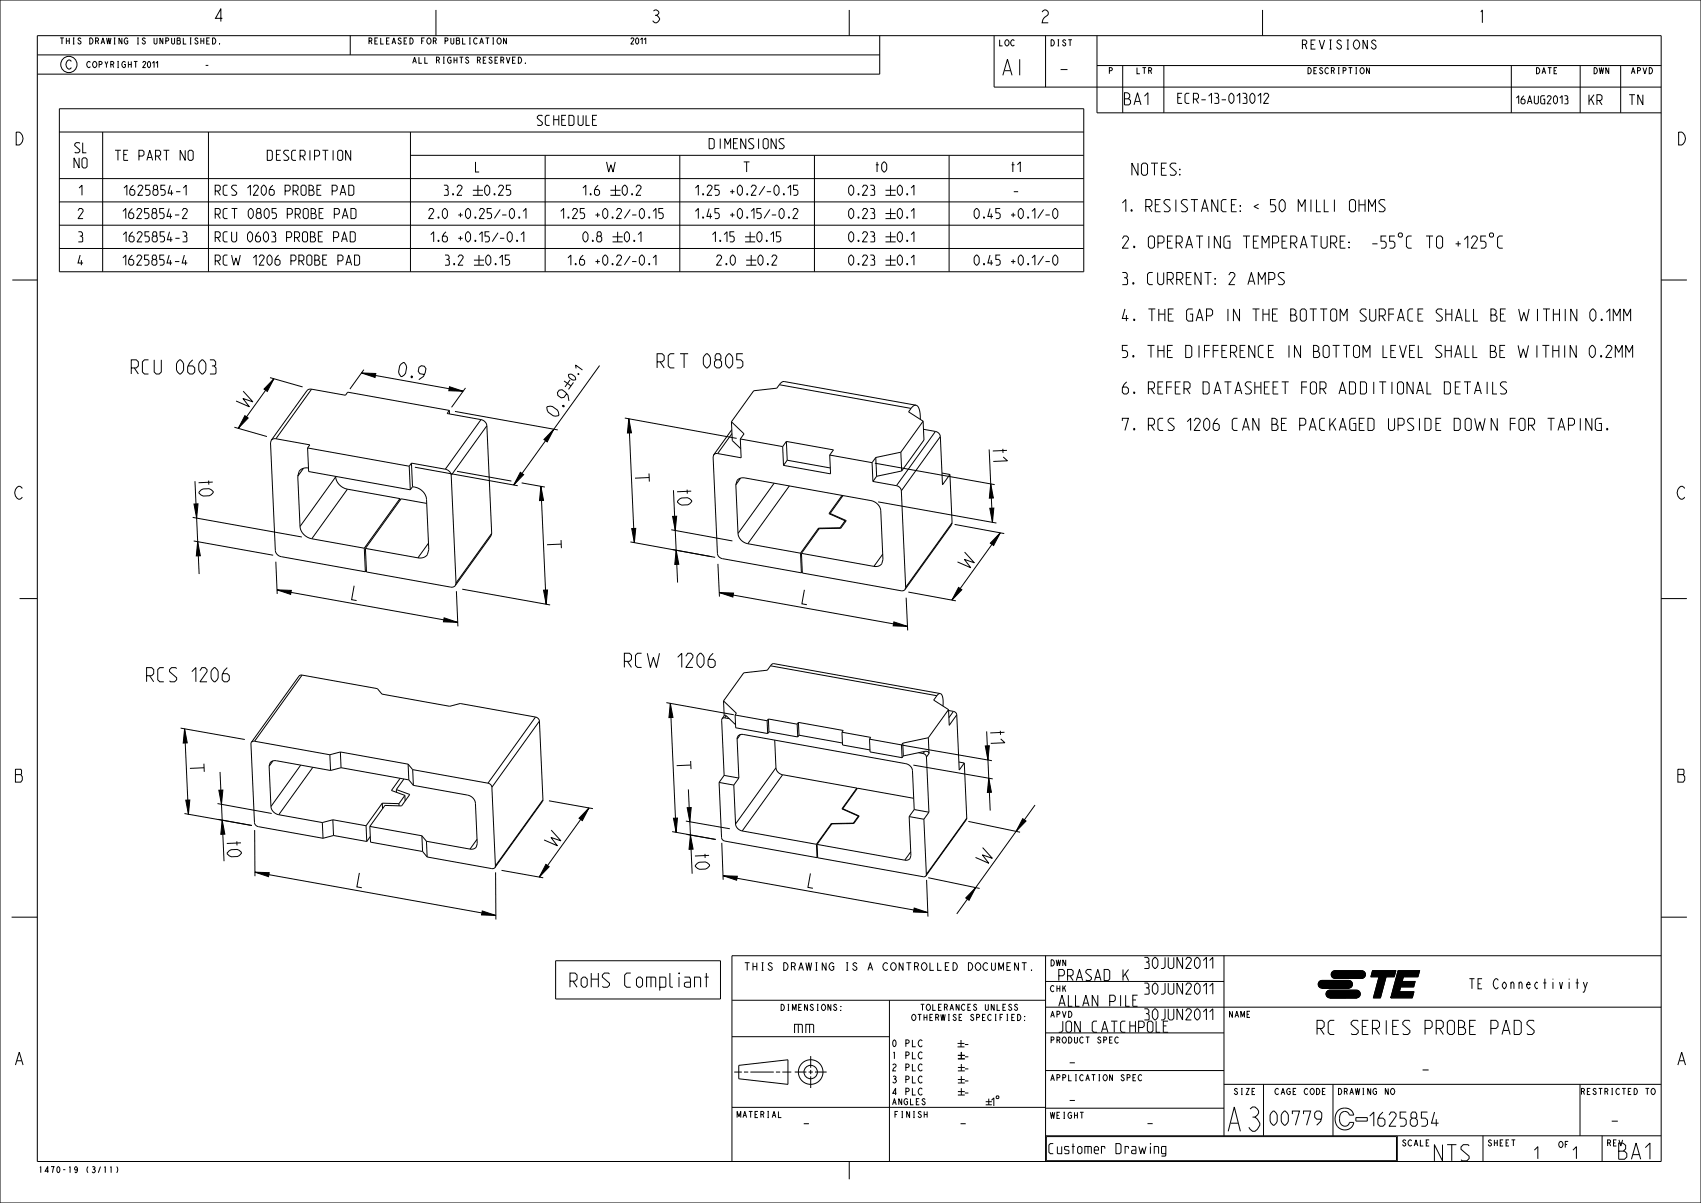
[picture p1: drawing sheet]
<svg xmlns="http://www.w3.org/2000/svg" width="420mm" height="297mm" viewBox="0 0 420 297" stroke-linecap="round" stroke-linejoin="round" font-family="sans-serif">
<g fill="none" stroke="#000" stroke-width=".25">
<path d="M0 0h420v297h-420zM9.2 8.8h401v278h-401zM9.2 13.6h208M35.9 9.6l-.3-.2-.4 .2 .7 .8-.1 .4-.4 .1-.3-.4M38 9.4v1.2l.3 .3 .5-.3v-1.2M40.2 9.4v1.5l-.7-1.5v1.5M86.5 8.8v4.8M104.1 10.1h.5M104.8 9.4h-.7v1.5M107.6 2.5v6.3M117.9 14.9l.6-.2v-.5l-.6-.1v1.5M118.3 14.9l.3 .7"/>
<path d="M209.7 2.5v6.3M217.2 8.8v9.5h-208M245.5 8.8v12.7h164.7M258.2 8.8v12.7M270.9 8.8v19.1h139.3M270.9 16.2h139.3M277.2 16.2v11.7M287.4 16.2v11.7M311.7 2.5v6.3M373.2 16.2v11.7M390.2 16.2v11.7M400.2 16.2v11.7"/>
<path d="M3 69.1h6.2M410.2 69.1h6.3M76.9 96.1h-.6l-.5 .4-8.8 12.2M76.9 96.1l-8.8 12.2M76.9 96.1l8.4 1.5 .5-.8 25.1 4.5M89.3 92.1l3.5 .1-.2 1zM89.3 92.1l25.1 4.5M89.8 91.3l-3.4 4.8M111 95.5l3.4 1.1-3.6-.1zM114.9 95.8l-3.4 4.8M148 90.3l-21.2 29.4M192.4 95l.6-.7 .6-.1 32.6 5.8"/>
<path d="M192.4 95l-.6 .8-5.7 .7-5.5 7.6M192.4 95l32.6 5.8M67 108.7l-.2 .6 1.2 26.6a1.76 1.76 0 0 0 1.4 1.5l20.8 3.8M68.1 108.3l-.6 .1-.5 .3M68.1 108.3l8.4 1.5-.6 .8M73.5 117.6l.6 12.4M74.9 115.6l-1.4 2M75.9 110.6l.3 5.8 25.1 4.5M75.9 110.6l25.1 4.5M76.2 115.5h-1.1l-.8 .4-.4 .4-.4 1.3M82.9 117.6v.1M82.9 117.7a3.5 3.5 0 0 0 2.9 3.1"/>
<path d="M82.9 117.7l-8.8 12.3M101 115.1l.3 5.8M101.6 114.3l-.6 .8M101.6 114.3l8.4 1.5M101.6 114.3l.3 5.9M102.4 115.4l25.4 4.5M110 115.8a1.76 1.76 0 0 1 1.4 1.6M110.9 101.3l-.5 .8 8.4 1.5M110.9 101.3l.1 .9M111.4 117.4l1.2 26.5M112.3 101.6l25.4 4.5M118.8 103.6a1.76 1.76 0 0 1 1.4 1.5"/>
<path d="M118.8 103.6l-8.8 12.2M120.2 105.1l-8.8 12.3M120.2 105.1l1.2 26.6M128.5 116.6l.8 .6-2.5 2.5zM136.7 106l-1.6 3.1-.8-.6zM176.2 112.3l-.1 .5 1 23.9a1.47 1.47 0 0 0 1.3 1.2l19.5 3.5M177.2 112h-.6l-.4 .3M180.6 104.1l.2 4.7 2.1 2M180.6 104.1l3.1 3-.9 1.3M180.7 106.1l-4.5 6.2M180.7 107l-3.5 5M181.7 119.7l.5-1.3 .6-.4h.9l31.4 5.6a2.94 2.94 0 0 1 2.4 2.5l.5 12-.3 1.1-.3 .3-.8 .3h-.8"/>
<path d="M181.7 119.7l.5 12M182.8 108.4l.2 4.6-5.8-1M182.8 108.4l10.4 1.9M182.9 118.1l-1.2 1.6M191.1 119.3l-8.9 12.4M193.2 110.3l.3 4.6M194.2 109l-1 1.3M194.2 109l.2 4.6M194.2 109l11.6 2.1-.9 1.2M194.4 113.6l-.9 1.3M194.4 113.6l10.6 1.9M194.9 120l-10.3 14.2"/>
<path d="M204.9 112.3l.2 4.7-11.6-2.1M204.9 112.3l10.4 1.9M215.3 114.2l.2 4.7M215.5 118.9l5.8 1M216.2 112.9l-.9 1.3M216.2 112.9l.3 4.7M216.5 117.6l-1 1.3M221.3 119.9a1.47 1.47 0 0 1 1.3 1.3M222.4 111.6l-6.2 1.3M222.4 111.6l.2 4.7M222.6 116.3l-6.1 1.3M225 100.8l-.7 .9 3.6 2.3"/>
<path d="M226.2 100l.4 .4 .4 .7 .2 2.4M226.2 100l-.6 .2-.6 .6M227.9 104l-5.5 7.6M227.9 104l.2 4.6-5.5 7.7M228 106l3 .5M231 106.5a1.47 1.47 0 0 1 1.2 1.3M231 106.5l-9.7 13.4M232.2 107.8l-9.6 13.4M232.2 107.8l.5 11.9 1.8-2.6M232.6 116.8l1.9 .3M234.5 117.1l.6 12M74.1 130a3.5 3.5 0 0 0 2.9 3"/>
<path d="M77 133l12.9 2.3M85.8 120.8l-8.8 12.2M85.8 120.8l13 2.3M89.9 135.3l.3 5.9M90.2 135.4l.3 5.8 20.8 3.7h.6l.5-.3M90.2 135.4l13 2.3M98.8 123.1v.4M98.8 123.1l-8.9 12.2M101.9 120.2a3.7 3.7 0 0 1 3.4 3.1l.6 12.4-.4 1.2-.4 .5-.9 .3h-1M101.9 120.2l-.6 .7M105.4 124.3l-6.4-1.2-8.8 12.3M105.8 134.1l-2.6 3.6"/>
<path d="M121.4 131.7l-.2 .6-8.8 12.3M121.4 131.7l-8.8 12.2M182.2 131.7a2.94 2.94 0 0 0 2.4 2.5M184.6 134.2l13.1 2.4M197.7 136.6l.2 4.8M197.9 136.6l.2 4.9 24.5 4.4 .7-.2 .3-.7M197.9 136.6l17.9 3.2M202.1 130.4v.3M202.1 130.4l-4.4 6.2M205 126.8l4 1.7-1.4 1.9-5.3 .1-4.4 6.1M205 126.8v.1M207.4 130.3l-5.3 .1"/>
<path d="M207.4 130.3v.1M207.9 122.3l-3.2 4.5 4 1.8M208.1 122.3l-3.1 4.5M208.7 128.6v.3M208.7 128.6l-1.3 1.7M218 136.8l-2.2 3M222.6 121.2l1 23.8M235.1 129.1l-.2 .5-11.4 15.9M235.1 129.1l-11.5 15.9M4.8 147.8h4.4M90.5 140.8l-.3 .4M112.6 143.9l-.2 .7"/>
<path d="M198.1 141.1l-.2 .3M410.2 147.8h6.3M74.6 166.7l-.8 .2-11.7 16.4M74.6 166.7l-11.7 16.3M74.6 166.7l18.6 3.3M113.6 173.7l18.6 3.3M132.2 177l.7 .4 .3 .6M132.2 177l-11.7 16.4M133.2 178l-11.7 16.4M133.2 178l.9 19.4M178.3 177.5l.5 13.9M178.6 173.1l.2 3.6"/>
<path d="M178.6 173.1l3.2 3-.3 .4M178.9 177.2l-.6 .3M178.9 177.2l1.2 .2M179.3 176.7l-.4-.1-.6 .9M179.3 176.7l-.4 .5M179.3 176.7l2.3 2.2M181.5 176.5l.1 3.2 8 1.4M181.5 176.5l7.9 1.4M189.4 177.9l.2 3.2M189.7 177.5l-.3 .4M189.7 177.5l.2 3.2M189.7 177.5l7.1 1.3"/>
<path d="M190.2 164.4l.5-.5 .4-.1 41 7.4M190.2 164.4l-.7 1.1-5.9 .6-5 7M190.2 164.4l41.1 7.4M196.8 178.8l.2 3.1M197.1 178.4l-.3 .4M197.1 178.4l.2 3.1M197.1 178.4l11.1 1.9-.3 .5M231.3 171.8l-.8 1 3.7 2.4M232.1 171.2a3 3 0 0 1 .7 3.1M232.1 171.2l-.4 .1-.4 .5M234.2 175.2l-5 6.9M234.2 175.2l.2 3.9 1.8-2.6"/>
<path d="M234.2 175.4l1.2 .2M235.4 175.6l.6 .3 .2 .6M235.4 175.6l-1.1 1.6M236.2 176.5l.6 13.6 1.3-1.7M62.1 183.3l-.1 .4 .8 19.4 .2 .5 .8 .5 16 2.9M62.9 183l-.8 .3M62.9 183l18.5 3.3M66.5 189.2l.4 9.9M66.9 199.1a2.35 2.35 0 0 0 1.9 2M67.4 187.9l-.9 1.3M68.2 187.8h-.7l-.5 .3-.3 .2-.2 .9M74.2 188.9l-7.3 10.2"/>
<path d="M77.3 189.4l-8.5 11.7M94.4 198.3l4.1 .1M94.4 198.3l.1 1.4M94.4 198.3l-4 5.6M97.9 194.9l3.3 1.2-2 2.9-4.2-.2-3.7 5.2M97.9 194.9v.7M98.5 198.4v.5M98.8 192.2l-2.2 3 3.4 1.2M99.7 192.3l-1.8 2.6M100 196.4v1.3M100 196.4l-1.5 2M101.9 190l18.6 3.4"/>
<path d="M115.5 196.3a2.35 2.35 0 0 1 1.9 2l.4 10-.2 .8-.3 .3-.6 .2h-.6M120.5 193.4l.7 .3 .3 .7M121.5 194.4l.8 19.4M134.1 197.4l-.2 .5-11.7 16.3M134.1 197.4l-11.8 16.4M177.6 193.2l.6 13.6 .3 .7 23.2 4.2M177.6 193.2l3.6 .6M178.8 191.4l-1.2 1.8M178.8 191.4l3.6 .7M181.2 193.8l.4 9.6M182 182.5l.1-.5a1.21 1.21 0 0 1 1.4-.7l40.7 7.4 .8 .7 .3 .6 .4 9.9M182 182.5l.4 9.6"/>
<path d="M182.4 192.1l-1.2 1.7M182.8 181.4l-.8 1.1M189.9 180.7l-.3 .4M189.9 180.7l7.1 1.2M191.3 182.7l.3 6.9M191.6 189.6a2 2 0 0 0 1.6 1.7M191.6 189.6l-10 13.8M193.2 191.3l-9.9 13.8M193.2 191.3l18.4 3.3M197.3 181.5l-.3 .4M197.3 181.5l10.7 1.9M207.9 180.8l.1 3.1 6.8 1.2"/>
<path d="M207.9 180.8l7.1 1.3-.3 .4M208.1 199.7l4 1.8-1.3 1.8-5.4 .1-3.7 5.1M208.1 199.7v.1M211.6 194.6l-3.7 5.1 4 1.8M211.6 194.6v.2M214.7 182.5l.1 3.1 7.9 1.5M214.7 182.5l7.9 1.4M222.6 183.9l.1 3.2M222.9 183.5l-.3 .4M222.9 183.5l.1 3.1M223 186.6l-.3 .5M225.6 197.1l-13.9-2.5-3.6 5.1"/>
<path d="M225.7 199.9l3.7 .6M225.7 199.9l-1.2 1.7M226.8 185.8l1.1 .2M227.9 186l.6 .3 .3 .6M228.3 185.5l.7 .1 .4 .4M228.3 185.5l-5.3 1.1M228.3 185.5l-.4 .5M228.8 186.9l.6 13.6M229.2 182.1l-6.3 1.4M229.2 182.1l.2 3.9M229.4 186l-.6 .9M236.8 188.1l1.3 .3"/>
<path d="M238.1 188.4l.6 13.6M68.8 201.1l10.8 2M79.6 203.1l.2 3.9M82.2 202.4l.2 3.9M82.2 202.4l8.2 1.5M82.2 202.4l-2.6 .7M82.4 206.3l8.2 1.4M82.4 206.3l-2.6 .7M90.4 203.9l.2 3.8M91.3 204l.2 3.9 12.8 2.3M91.3 204l12.9 2.3M91.4 206.5l-.8 1.2"/>
<path d="M104.2 206.3l1.1 1.4M104.2 206.3l.1 3.9M104.3 210.2l1.2 1.4M105.3 207.7l10.8 1.9M105.3 207.7l.2 3.9M105.5 211.6l15.9 2.8 .8-.2M117.8 207.2l-1.7 2.4M122.3 213.8l-.1 .4M181.6 203.4a2 2 0 0 0 1.7 1.7M183.3 205.1l18.3 3.3M201.6 208.4l.1 3.3M201.7 208.5l.2 3.3 26.1 4.7 .6-.3"/>
<path d="M201.7 208.5l21.7 3.9M201.9 211.5l-.2 .2M205.3 203.3v.3M205.3 203.3l-3.7 5.1M210.7 203.2l-5.4 .1M210.7 203.2v.1M211.9 201.5l.1 .2M211.9 201.5l-1.2 1.7M224.5 201.6l.4 9.6-.4 1-1.1 .2M224.5 201.6l3.6 .7M224.9 210.3l-1.5 2.1M228.1 202.3l.6 13.6"/>
<path d="M228.7 215.9l-.1 .3M229.4 200.5l-1.3 1.8M238.7 202l-10.1 14.2M238.7 202l-10 13.9M2.9 226.4h6.3M188.1 239.6h.4M188.1 237.7h.4M205.9 238l-.4-.3a.96 .96 0 0 0-.8 .9 .96 .96 0 0 0 .8 1l.4-.3v-.7h-.5M239.1 237.7a.96 .96 0 0 1 1.1 .9 .96 .96 0 0 1-1.1 1zM258.2 236v50.8M302.2 236v44.4M329 239.9l.6-.3h6.6a.95 .95 0 0 1 .9 .9 .95 .95 0 0 1-.8 1h-6.7a.95 .95 0 0 1-.8-.5 .95 .95 0 0 1 .2-1.1z"/>
<path d="M338.9 239.6h5.8l-.4 1.5h-2.1l-1.4 5.3h-1.7l1.4-5.3h-2zM345.2 239.6h5.3l-.4 1.5h-3.6l-3.1 5.3zM345.2 239.6h5.3l-.4 1.5h-3.6l-.3 1.2h3.2l-.3 1.3h-3.3l-.3 1.3h3.6l-.4 1.5h-5.3zM410.2 236h-229.5v50.8M410.2 226.4h6.3M180.7 255.9h38.9M180.8 246.9h77.4M219.6 246.9v39.9M236.4 257.6h1.7M236.4 258.5h1.7M237.3 256.8v1.7M237.4 259.7v1.7"/>
<path d="M240.4 250.7l-.2-.3-.5 .3 .7 .7-.1 .4-.3 .2-.4-.4M243.3 247.9v1.3l.3 .3 .4-.3v-1.3M258.2 242.3h44M258.2 255h44M258.2 248.7h152M271.8 256.3l-.3-.3-.4 .3 .7 .7-.1 .4-.3 .1-.4-.3M325.8 242.3l.6-.3h6.6a.95 .95 0 0 1 .9 .9 .95 .95 0 0 1-.8 1l-6.7 .1a.95 .95 0 0 1-.8-.6 .95 .95 0 0 1 .2-1.1zM326.4 244l6.7-.1zM327.7 244.7l.7-.2h6.5a.95 .95 0 0 1 1 .8 .95 .95 0 0 1-.9 1l-6.6 .1a.95 .95 0 0 1-.9-.6 .95 .95 0 0 1 .2-1.1zM328.4 246.4l6.6-.1zM329.6 241.5h6.7zM333.1 243.9l-6.7 .1a.95 .95 0 0 1-.9-1 .95 .95 0 0 1 .9-1h6.6a.95 .95 0 0 1 .9 1 .95 .95 0 0 1-.9 1"/>
<path d="M335 246.4h-6.6a.95 .95 0 0 1-1-1 .95 .95 0 0 1 1-.9h6.5a.95 .95 0 0 1 1 .9 .95 .95 0 0 1-1 1M336.3 241.5h-6.7a.95 .95 0 0 1-.9-.9 .95 .95 0 0 1 .9-1h6.6a.95 .95 0 0 1 .9 1 .95 .95 0 0 1-.9 .9M345.8 243.6l-.3 1.3h3.6l-.4 1.5h-5.3zM346.5 241.1l-.3 1.2h3.2l-.3 1.3h-3.3l-2.4 2.8zM180.7 273.4h77.5M181.3 264.7h1.9M182.4 263l12.2-1.4v6.1l-12.2-1.4zM183.7 264.7h1.1M185.3 264.7h5.8M191.6 264.7h1M193.2 264.7h2.2M196.2 264.7h2.9"/>
<path d="M199.6 264.7h1.1M200.2 260.7v2.9M200.2 264.1v1.1M200.2 265.7v2.9M201.2 264.7h2.9M236.5 260.6h1.7M236.5 269.5h1.7M236.5 266.5h1.7M236.5 263.5h1.7M236.5 261.4h1.7M236.5 270.3h1.7M236.5 267.4h1.7"/>
<path d="M236.5 264.4h1.7M237.4 262.7v1.7M237.4 265.7v1.7M237.4 268.6v1.7M243.4 272h1.5M243.4 272.8h1.5M244.1 271.2v1.6M244.8 271.6l.6-.5v2M246 270.7l.5-.1 .1 .5-.5 .1zM258.2 273.6h44M258.2 264.3h44M277.6 265.6l-.3-.3-.4 .3 .7 .7-.1 .4-.4 .1-.3-.4"/>
<path d="M302.2 267.7h108M312 267.7v12.7M322.9 269l-.3-.3a.77 .77 0 0 0-.6 .8 .77 .77 0 0 0 .6 .7l.3-.2M329.1 267.7v12.7M330.4 274.2l.9-.5 1.1-.1 .8 .2 .7 .7 .4 .8h-1.1l-.5-.7-.7-.2-.9 .4-.3 .9 .1 1.4 .7 .8h1l.6-.8h1.1l-.3 .9-.7 .6-.8 .3h-.9l-.8-.3-.7-.6-.4-1v-1l.2-1.1zM337.6 275.9h-2.8v.9h2.8M342.8 268.7v1.5l-.8-1.5v1.5M343.6 268.8l.2-.1a.77 .77 0 0 1 .6 .8 .77 .77 0 0 1-.6 .7l-.5-.7zM390.1 267.7v12.7M406.3 268.7h.9M407.9 268.8l.2-.1a.77 .77 0 0 1 .6 .8 .77 .77 0 0 1-.6 .7l-.5-.7zM21.7 288l-.2 .6 .2 .9"/>
<path d="M209.7 286.8v4.3M258.2 280.4h152M258.4 280.6h86.4v6h-86.4zM345 280.4v6.4M366.2 280.4v6.4M395.6 280.4v6.4"/>
<circle cx="17" cy="15.9" r="2.01"/>
<circle cx="200.2" cy="264.7" r="3"/>
<circle cx="200.2" cy="264.7" r="1.66"/>
</g>
<path d="M89.3 92.1l3.5 .1-.2 1zM111 95.5l3.4 1.1-3.6-.1zM128.5 116.6l.8 .6-2.5 2.5zM136.7 106l-1.6 3.1-.8-.6zM329 239.9l.6-.3h6.6a.95 .95 0 0 1 .9 .9 .95 .95 0 0 1-.8 1h-6.7a.95 .95 0 0 1-.8-.5 .95 .95 0 0 1 .2-1.1zM345.2 239.6h5.3l-.4 1.5h-3.6l-3.1 5.3zM325.8 242.3l.6-.3h6.6a.95 .95 0 0 1 .9 .9 .95 .95 0 0 1-.8 1l-6.7 .1a.95 .95 0 0 1-.8-.6 .95 .95 0 0 1 .2-1.1zM327.7 244.7l.7-.2h6.5a.95 .95 0 0 1 1 .8 .95 .95 0 0 1-.9 1l-6.6 .1a.95 .95 0 0 1-.9-.6 .95 .95 0 0 1 .2-1.1zM338.9 239.6h5.8l-.4 1.5h-2.1l-1.4 5.3h-1.7l1.4-5.3h-2zM345.8 243.6l-.3 1.3h3.6l-.4 1.5h-5.3zM346.5 241.1l-.3 1.2h3.2l-.3 1.3h-3.3l-2.4 2.8z" fill="#000"/>
<!-- layer: DIM_DRIVEN -->
<g fill="#000">
<path d="M67.6 93.5l-1.6 3.1-.8-.5zM60.5 102.6l.8 .6-2.5 2.6zM155.3 103.4l.6 3.5h-1zM244.6 119.5l.7 3.4-1 .1zM47.9 124.4h1l-.4 3.5zM48.8 133.7l.7 3.5-1 .1zM133.6 120.1l.6 3.4-1 .1zM156 130.5h1l-.4 3.5zM166.1 127.5l1-.1-.4 3.6zM166.9 135.8l.7 3.5-1 .1zM244.4 125.5l1-.1-.4 3.6zM247 131.5l-1.7 3.2-.8-.6z"/>
<path d="M68.4 145.6l3.5 .2-.1 .9zM109.7 152.5l3.3 1.1-3.5-.1zM134.2 145.7h1l-.3 3.5zM177.6 146.3l3.5 .1-.2 1zM220.7 153.5l3.4 1.1-3.6-.1zM236.7 145l.8 .6-2.5 2.6zM45.6 179.9l.6 3.5-1 .1zM165.5 173.6l.7 3.5-1 .1zM54 195.1h1l-.3 3.5zM145.4 199.5l-1.6 3.1-.8-.6zM243.3 184.2l1-.1-.4 3.5zM244.1 192.1l.7 3.5h-1z"/>
<path d="M45.9 197.6l1-.1-.4 3.5zM54.9 202.5l.6 3.4-1 .1zM62.9 215.3l3.6 .1-.2 1zM134.8 213.4l.8 .6-2.4 2.5zM166.3 202h1l-.4 3.5zM169.7 199.4h1l-.4 3.5zM170.5 206.2l.6 3.4-1 .1zM178.5 216.2l3.6 .1-.2 1zM240.9 219.1l-1.6 3.2-.8-.6zM252.5 202.1l.8 .6-2.4 2.5zM119.1 224.9l3.3 1.1-3.5-.1zM225.7 224.2l3.4 1.1-3.5-.1z"/>
</g>
<g fill="none" stroke="#000" stroke-width=".25">
<path d="M66.7 93.2l8 2.3M67.6 93.5l-1.6 3.1-.8-.5zM67.6 93.5l-8.8 12.3M48.1 118.8l1.1 22.9M57.9 105.5l8 2.3M60.5 102.6l.8 .6-2.5 2.6zM112.8 116.4l13.5 2.4M128.8 119.2l5.7 1M154.3 103.2l27.6 5M155.3 103.4l.6 3.5h-1zM155.3 103.4l1.3 30.6M216 114.4l29.6 5.2"/>
<path d="M244.2 111l.8 18M244.6 119.5l.7 3.4-1 .1zM47.6 127.7l26.9 4.9M47.8 133.6l19.6 3.5M47.9 124.4h1l-.4 3.5zM48.8 133.7l.7 3.5-1 .1zM68.1 138.7l.3 7.9M133.6 120.1l.6 3.4-1 .1zM133.6 120.1l1.3 29.1M155.6 133.8l21 3.8M156 130.5h1l-.4 3.5zM165.7 130.8l15.1 2.7"/>
<path d="M166.1 127.5l1-.1-.4 3.6zM166.3 121l1 22.8M166.9 135.8l.7 3.5-1 .1zM177.3 139.2l.3 8.1M216.8 123.9l29.2 5.2M235.7 129.5l12.3 2.2M244.4 125.5l1-.1-.4 3.6zM247 131.5l-1.7 3.2-.8-.6zM247 131.5l-12 16.7M68.4 145.6l3.5 .2-.1 .9zM68.4 145.6l44.6 8M109.7 152.5l3.3 1.1-3.5-.1z"/>
<path d="M112.7 145.9l.4 8.7M114.1 145.5l21.7 3.9M134.2 145.7h1l-.3 3.5zM177.6 146.3l3.5 .1-.2 1zM177.6 146.3l46.5 8.3M220.7 153.5l3.4 1.1-3.6-.1zM223.7 147.6l.4 8M224.3 146.2l11.7 2.1M236.7 145l.8 .6-2.5 2.6zM44.6 179.8l15.8 2.8M45.6 179.9l.6 3.5-1 .1zM45.6 179.9l.9 21.1"/>
<path d="M164.5 173.5l16.7 3M165.5 173.6l.7 3.5-1 .1zM165.5 173.6l1.4 31.9M45.9 197.6l1-.1-.4 3.5zM53.7 198.4l13.4 2.4M54 195.1h1l-.3 3.5zM54.3 190.6l1 22M135.5 197.7l10.9 1.9M145.4 199.5l-1.6 3.1-.8-.6zM145.4 199.5l-12.2 17M169.7 199.4h1l-.4 3.5zM170 194.9l.9 20.8"/>
<path d="M222.8 184l22.1 3.8M225.5 188.9l19.6 3.4M243.3 184.2l1-.1-.4 3.5zM243.6 180.6l.9 19.5M244.1 192.1l.7 3.5h-1zM255.6 198.8l-19.4 26.8M45.5 200.9l16.6 2.9M53.9 202.3l8.3 1.5M54.9 202.5l.6 3.4-1 .1zM62.9 204.9l.1 11.4M62.9 215.3l3.6 .1-.2 1zM62.9 215.3l59.5 10.7"/>
<path d="M122.4 215.4v11.6M123.8 214.9l10.3 1.8M134.8 213.4l.8 .6-2.4 2.5zM166 205.3l10.7 2-7.2-1.3M166.3 202h1l-.4 3.5zM169.3 202.7l10.9 1.9M170.5 206.2l.6 3.4-1 .1zM178.2 208.1l.4 9.1M178.5 216.2l3.6 .1-.2 1zM178.5 216.2l50.6 9.1M228.8 217.2l.3 9.1M229.2 216.7l12.7 2.6"/>
<path d="M239.1 202.8l12.8 2.7M240.9 219.1l-1.6 3.2-.8-.6zM252.5 202.1l.8 .6-2.4 2.5zM119.1 224.9l3.3 1.1-3.5-.1zM225.7 224.2l3.4 1.1-3.5-.1z"/>
</g>
<!-- layer: DTM_AXIS -->
<path d="M93.2 170l1.1 1.4 16.7 3 2.6-.7M68.2 187.8l13.4 2.4M84 185.7l-2.6 .6 .2 3.9M84 185.7l.2 3.8M84 185.7l16.8 3M84.2 189.5l16.7 3M84.2 189.5l-2.6 .7M100.8 188.7l.1 3.8M100.8 188.7l1.1 1.3 .2 3.9M100.9 192.5l1.2 1.4M102.1 193.9l13.4 2.4" fill="none" stroke="#000" stroke-width=".25"/>
<!-- layer: DWG_TABLE -->
<g fill="none" stroke="#000" stroke-width=".25">
<path d="M14.7 26.8h252.9v40.3h-252.9zM14.7 32.6h252.9M25.3 32.6v34.5M31.6 37.1h-1v2.5h1M45.7 37.1v2.5l-1.2-2.5v2.5M46.4 37.5l.4-.4h.5l.4 .4v1.7l-.4 .4h-.5l-.4-.4zM51.5 32.6v34.5M101.3 38.3h166.3M101.3 32.6v34.5M134.6 38.3v28.8M167.8 38.3v28.8M201.1 38.3v28.8"/>
<path d="M234.3 38.3v28.8M14.7 55.6h252.9M14.7 49.8h252.9M14.7 44.1h252.9M61.1 46.4l.7-.7v2.5M61.6 57.2l.6 .4 .2 .3v1.1l-.6 .7-.5-.3-.2-.4v-1.1zM61.8 51.5h.2l.5 .7v1.1l-.5 .7h-.2l-.5-.7v-1.1zM62.5 46.3l.4-.6h.5l.4 .4v.3l-1.3 1.8h1.3M74.3 46.1l.4-.4h.5l.4 .4v1.8l-.4 .3h-.5l-.4-.3zM75 57.2h.6l.3 .4v1.8l-.3 .3h-.6l-.3-.3v-1.8zM75.2 51.5h.6l.3 .3v1.8l-.3 .4h-.6l-.3-.4v-1.8zM105.8 52l.4-.5h.5l.4 .3v.4l-1.3 1.8h1.3"/>
<path d="M106.4 57.9l.7-.7v2.5M108.2 59.3l.1 .3zM108.2 53.6l.1 .3zM111.8 47.8l.1 .3zM112.8 46.3l.4-.6h.5l.4 .4v.3l-1.3 1.8h1.3M116.8 47h2.5M116.8 48.2h2.5M118 45.7v2.5M119.8 46.1l.6-.4 .5 .7v1.1l-.5 .7-.6-.3-.1-.4v-1.1zM122.1 47.8l.1 .3zM123.1 46.3l.3-.6h.6l.3 .4v.3l-1.2 1.8h1.2M126.1 45.7h-1.1v1.1h.7l.4 .3v.8l-.4 .3h-.7"/>
<path d="M144.3 51.5h-1v1h.7l.3 .4v.7l-.3 .4h-.7M147.7 58.3l-.3-.2v-.5l.3-.4h.5l.3 .4v.5l-.3 .2 .4 .3v.8l-.4 .3h-.5l-.4-.3v-.8l.4-.3h.5M147.7 45.7a1.63 1.63 0 0 0-.6 2.5h.6l.3-.3v-.8l-.3-.3h-.8M150.7 47h2.5M150.7 48.2h2.5M151.3 58.5h2.5M151.3 59.7h2.5M152 45.7v2.5M152.5 57.2v2.5M154.2 45.7l.5 .4 .2 .3v1.1l-.6 .7h-.1l-.6-.7v-1.1zM154.3 57.6l.6-.4 .5 .7v1.1l-.5 .7-.6-.3-.1-.4v-1.1zM156 47.8l.1 .3z"/>
<path d="M156.6 59.3l.1 .3zM157 46.3l.4-.6h.5l.4 .4v.3l-1.3 1.8h1.3M157.6 57.9l.7-.7v2.5M171.7 46.4l.7-.7v2.5M173.6 47.8l.1 .3zM174.6 46.3l.3-.6h.6l.3 .4v.3l-1.2 1.8h1.2M177.6 51.5h-1.1v1h.7l.4 .4v.7l-.4 .4h-.7M177.6 45.7h-1.1v1.1h.7l.4 .3v.8l-.4 .3h-.7M181.3 57.2h-1.1v1.1h.7l.4 .3v.8l-.4 .3h-.7M184 58.5h2.5M184 59.7h2.5M185.2 57.2v2.5"/>
<path d="M187.4 57.2h.2l.5 .7v1.1l-.5 .7h-.2l-.5-.7v-1.1zM189.3 59.3l.1 .3zM190.3 57.9l.7-.7v2.5M192.8 57.2h-1.1v1.1h.7l.4 .3v.8l-.4 .3h-.7M214.9 57.2h.7l.3 .4v.5l-.3 .2M214.9 51.5h.7l.3 .3v.6l-.3 .1M214.9 45.7h.7l.3 .4v.5l-.3 .2M215.3 58.3h.3l.4 .3v.9l-.2 .2h-.9M215.3 52.5h.3l.4 .4v.9l-.2 .2h-.9M215.3 46.8h.3l.4 .3v.9l-.2 .2h-.9M218.6 58.5h2.5M218.6 59.7h2.5"/>
<path d="M218.6 52.7h2.5M218.6 54h2.5M218.6 47h2.5M218.6 48.2h2.5M219.9 45.7v2.5M219.9 51.5v2.5M219.9 57.2v2.5M221.7 51.8l.6-.3 .5 .7v1.1l-.5 .7h-.2l-.5-.7v-1.1zM221.7 46.1l.6-.4 .5 .7v1.1l-.5 .7-.6-.3-.1-.4v-1.1zM222.1 57.2h.2l.5 .7v1.1l-.5 .7-.6-.3-.1-.4v-1.1zM223.9 59.3l.2 .3zM223.9 53.6l.2 .3z"/>
<path d="M223.9 47.8l.2 .3zM225 57.9l.7-.7v2.5M225 52.2l.7-.7v2.5M225 46.4l.7-.7v2.5M247 51.5h-1.1v1h.7l.4 .4v.7l-.4 .4h-.7M14.7 61.3h252.9M62.5 63.7l.8-.7v2.5M73.8 64.4h.9l.3-.4v-.7l-.3-.3h-.9v2.5M74.3 64.4l.7 1.1M112.1 65.1l.1 .3zM113.1 63.5l.3-.5h.6l.3 .3v.4l-1.2 1.8h1.2M117 64.2h2.5"/>
<path d="M117 65.5h2.5M118.3 63v2.5M120.5 63h.2l.5 .7v1.1l-.5 .7-.6-.4-.2-.3v-1.1zM122.3 65.1l.1 .3zM123.3 63.7l.7-.7v2.5M125.8 63h-1v1h.7l.3 .4v.7l-.3 .4h-.7M144 63a1.63 1.63 0 0 0-.5 2.5h.5l.3-.4v-.7l-.3-.4h-.8M180.5 63.3l.5-.3 .6 .7v1.1l-.6 .7-.5-.4-.2-.3v-1.1zM184.2 64.2h2.5M184.2 65.5h2.5M185.5 63v2.5M187.3 63.3l.6-.3 .5 .7v1.1l-.5 .7-.6-.4-.1-.3v-1.1z"/>
<path d="M189.5 65.1l.2 .3zM190.5 63.5l.4-.5h.5l.4 .3v.4l-1.3 1.8h1.3M214.9 63h.7l.3 .3v.6l-.3 .1M215.3 64h.3l.4 .4v.9l-.2 .2h-.9M218.6 64.2h2.5M218.6 65.5h2.5M219.9 63v2.5M221.7 63.3l.6-.3 .5 .7v1.1l-.5 .7-.6-.4-.1-.3v-1.1zM223.9 65.1l.2 .3zM225 63.7l.7-.7v2.5M247 63h-1.1v1h.7l.4 .4v.7l-.4 .4h-.7"/>
</g>
<!-- layer: NOTE -->
<g fill="none" stroke="#000" stroke-width=".25">
<path d="M342.3 58.3h-1.3v1.3h.8l.5 .4v.8l-.5 .5h-.8M344.4 58.3h-1.3v1.3h.9l.4 .4v.8l-.4 .5h-.9M345.3 57.8l.2-.3h.5l.3 .3v.5l-.3 .2h-.5l-.2-.2zM348.6 58.3h-.9l-.4 .4v2.1l.4 .5h.9M352.1 58.3h1.7M353 58.3v3M354.7 58.7l.4-.4h.7l.4 .4v2.1l-.4 .5h-.7l-.4-.5zM360.1 59.6v1.2M361.6 59.1l.8-.8v3M363.3 58.9l.4-.6h.6l.5 .4v.4l-1.5 2.2h1.5M366.9 58.3h-1.3v1.3h.9l.4 .4v.8l-.4 .5h-.9M368 57.5h.5l.3 .3v.5l-.3 .2h-.5l-.2-.2v-.5z"/>
<path d="M371.1 58.3h-.9l-.4 .4v2.1l.4 .5h.9M338.8 60.2h1.3M359.4 60.2h1.3M396.8 105.8l.2 .1-.1 .2-.2-.1zM176.1 161.3l-.8 .7-.5 1v1.3l.5 .5h.8l.5-.5v-1l-.5-.5h-1.1"/>
</g>
<!-- layer: SYMBOL -->
<path d="M137.2 237.2h40.7v9.4h-40.7z" fill="none" stroke="#000" stroke-width=".25"/>
<text font-size="7.8" x="302.4" y="279.3">A3</text>
<g font-size="5.2">
<text x="247.6" y="18.6">AI</text>
<text x="261.9" y="18.6">-</text>
<text x="354.2" y="286.6">NTS</text>
<text x="399.7" y="286.2">BA1</text>
</g>
<g font-size="4.6">
<text x="31.7" y="92.3">RCU 0603</text>
<text x="161.6" y="90.8">RCT 0805</text>
<text x="61.1" y="101" transform="rotate(-54 61.1 101)">W</text>
<text x="137.4" y="103.2" transform="rotate(-54 137.4 103.2)">0.9</text>
<text x="239.3" y="140.8" transform="rotate(-54 239.3 140.8)">W</text>
<text x="153.5" y="164.8">RCW 1206</text>
<text x="35.5" y="168.3">RCS 1206</text>
<text x="137.2" y="209.4" transform="rotate(-54 137.2 209.4)">W</text>
<text x="243.7" y="213.7" transform="rotate(-54 243.7 213.7)">W</text>
<text x="140.7" y="243.7">RoHS Compliant</text>
<text x="325.2" y="255.4">RC SERIES PROBE PADS</text>
<text x="351.2" y="265.4">-</text>
<text x="313.6" y="277.8">00779</text>
<text x="338.2" y="278">1625854</text>
<text x="398" y="278">-</text>
</g>
<g font-size="4.5">
<text x="98.2" y="92.8" transform="rotate(10 98.2 92.8)">0.9</text>
<text x="245.1" y="110.9" transform="rotate(87 245.1 110.9)">t1</text>
<text x="49" y="118.8" transform="rotate(87 49 118.8)">t0</text>
<text x="156.7" y="117.1" transform="rotate(87 156.7 117.1)">T</text>
<text x="167.2" y="121" transform="rotate(87 167.2 121)">t0</text>
<text x="135" y="133.5" transform="rotate(87 135 133.5)">T</text>
<text x="86.8" y="148.1" transform="rotate(10 86.8 148.1)">L</text>
<text x="198" y="149.1" transform="rotate(10 198 149.1)">L</text>
<text x="244.5" y="180.5" transform="rotate(87 244.5 180.5)">t1</text>
<text x="46.8" y="188.7" transform="rotate(87 46.8 188.7)">T</text>
<text x="167" y="188" transform="rotate(87 167 188)">T</text>
<text x="56" y="207.8" transform="rotate(87 56 207.8)">t0</text>
<text x="171.6" y="210.9" transform="rotate(87 171.6 210.9)">t0</text>
<text x="88.1" y="219" transform="rotate(10 88.1 219)">L</text>
<text x="199.5" y="219.1" transform="rotate(10 199.5 219.1)">L</text>
</g>
<g font-size="4.1">
<text x="52.5" y="5.3">4</text>
<text x="160.4" y="5.6">3</text>
<text x="256.6" y="5.6">2</text>
<text x="364.5" y="5.6">1</text>
<text x="3.2" y="35.8">D</text>
<text x="413.7" y="35.8">D</text>
<text x="3.2" y="123.2">C</text>
<text x="413.7" y="123.2">C</text>
<text x="3.2" y="193.1">B</text>
<text x="413.7" y="193.1">B</text>
<text x="3.2" y="262.9">A</text>
<text x="413.7" y="262.9">A</text>
</g>
<g font-size="3.9">
<text x="277.6" y="25.9">BA1</text>
<text x="278.9" y="43.3">NOTES:</text>
<text x="276.6" y="52.3">1. RESISTANCE: &lt; 50 MILLI OHMS</text>
<text x="276.6" y="61.3">2. OPERATING TEMPERATURE:</text>
<text x="276.6" y="70.3">3. CURRENT: 2 AMPS</text>
<text x="276.6" y="79.3">4. THE GAP IN THE BOTTOM SURFACE SHALL BE WITHIN 0.1MM</text>
<text x="276.6" y="88.3">5. THE DIFFERENCE IN BOTTOM LEVEL SHALL BE WITHIN 0.2MM</text>
<text x="276.6" y="97.3">6. REFER DATASHEET FOR ADDITIONAL DETAILS</text>
<text x="276.6" y="106.3">7. RCS 1206 CAN BE PACKAGED UPSIDE DOWN FOR TAPING.</text>
<text x="196.2" y="255">mm</text>
<text x="264.1" y="263.5">-</text>
<text x="264.1" y="272.8">-</text>
<text x="198.5" y="278.5">-</text>
<text x="237.2" y="278.5">-</text>
<text x="283.3" y="278.5">-</text>
<text x="378.9" y="286.1">1</text>
<text x="388.4" y="286.1">1</text>
</g>
<g font-size="3.6">
<text x="282.6" y="239.1">30JUN2011</text>
<text x="261.4" y="242.1">PRASAD K</text>
<text x="282.6" y="245.5">30JUN2011</text>
<text x="261.4" y="248.4">ALLAN PILE</text>
<text x="282.6" y="251.8">30JUN2011</text>
<text x="261.4" y="254.9">JON CATCHPOLE</text>
</g>
<g font-size="3.3">
<text x="290.8" y="25.5">ECR-13-013012</text>
<text x="392.3" y="25.9">KR</text>
<text x="402.3" y="25.9">TN</text>
<text x="129.2" y="31">SCHEDULE</text>
<text x="17.4" y="37.7">SL</text>
<text x="17.4" y="41.5">NO</text>
<text x="25.2" y="39.6">TE</text>
<text x="33.1" y="39.6">PART</text>
<text x="61.9" y="39.6">DESCRIPTION</text>
<text x="171.2" y="36.7">DIMENSIONS</text>
<text x="116.6" y="42.5">L</text>
<text x="149.9" y="42.5">W</text>
<text x="183.1" y="42.5">T</text>
<text x="215.1" y="42.5">t0</text>
<text x="248.3" y="42.5">t1</text>
<text x="18.7" y="54">2</text>
<text x="18.7" y="48.2">1</text>
<text x="26.5" y="54">1625854-2</text>
<text x="26.5" y="48.2">1625854-1</text>
<text x="52.7" y="54">RCT</text>
<text x="52.7" y="48.2">RCS</text>
<text x="63.2" y="54">0805</text>
<text x="63.2" y="48.2">1206</text>
<text x="76.5" y="54">PROBE</text>
<text x="76.5" y="48.2">PROBE</text>
<text x="103.4" y="48.2">3.2</text>
<text x="110" y="54">+0.25/-0.1</text>
<text x="131.4" y="54">1.25</text>
<text x="138" y="48.2">1.6</text>
<text x="144.6" y="54">+0.2/-0.15</text>
<text x="164.6" y="54">1.45</text>
<text x="177.9" y="54">+0.15/-0.20.23</text>
<text x="177.9" y="48.2">+0.2/-0.150.23</text>
<text x="235.1" y="54">0.45</text>
<text x="248.3" y="54">+0.1/-0</text>
<text x="249.6" y="48.2">-</text>
<text x="18.7" y="59.7">3</text>
<text x="26.5" y="59.7">1625854-3</text>
<text x="52.7" y="59.7">RCU</text>
<text x="63.2" y="59.7">0603</text>
<text x="76.5" y="59.7">PROBE</text>
<text x="110" y="59.7">+0.15/-0.1</text>
<text x="138" y="59.7">0.8</text>
<text x="168.6" y="59.7">1.15</text>
<text x="203.2" y="59.7">0.23</text>
<text x="18.7" y="65.5">4</text>
<text x="26.5" y="65.5">1625854-4</text>
<text x="52.7" y="65.5">RCW</text>
<text x="63.2" y="65.5">1206</text>
<text x="76.5" y="65.5">PROBE</text>
<text x="103.4" y="65.5">3.2</text>
<text x="134" y="65.5">1.6</text>
<text x="144.6" y="65.5">+0.2/-0.1</text>
<text x="171.2" y="65.5">2.0</text>
<text x="203.2" y="65.5">0.23</text>
<text x="235.1" y="65.5">0.45</text>
<text x="248.3" y="65.5">+0.1/-0</text>
<text x="362.4" y="244.1">TE Connectivity</text>
<text x="259" y="284.8">Customer Drawing</text>
</g>
<g font-size="2.9">
<text x="16" y="17.1">C</text>
<text x="321.1" y="12.1">REVISIONS</text>
</g>
<text font-size="2.7" x="141.8" y="94.1" transform="rotate(-54 141.8 94.1)">0.1</text>
<g font-size="2.6">
<text x="374.4" y="25.6">16AUG2013</text>
<text x="238.2" y="258.6">-</text>
<text x="238.2" y="261.6">-</text>
<text x="238.2" y="264.6">-</text>
<text x="238.2" y="267.6">-</text>
<text x="238.2" y="270.6">-</text>
</g>
<g font-size="2.5">
<text x="179.4" y="239.6">THIS</text>
<text x="190" y="239.6">DRAWING</text>
<text x="206.9" y="239.6">IS</text>
<text x="213.3" y="239.6">A</text>
<text x="217.5" y="239.6">CONTROLLED</text>
<text x="240.8" y="239.6">DOCUMENT.</text>
</g>
<g font-size="2.2">
<text x="220" y="258.4">0</text>
<text x="220" y="261.4">1</text>
<text x="223.6" y="258.4">PLC</text>
<text x="223.6" y="261.4">PLC</text>
<text x="220" y="264.4">2</text>
<text x="220" y="267.4">3</text>
<text x="223.6" y="264.4">PLC</text>
<text x="223.6" y="267.4">PLC</text>
<text x="220" y="270.3">4</text>
<text x="223.6" y="270.3">PLC</text>
</g>
<g font-size="2">
<text x="14.6" y="10.9">THIS</text>
<text x="22.6" y="10.9">DRAWING</text>
<text x="40.3" y="10.9">UNPUBLISHED.</text>
<text x="90.7" y="10.9">RELEASED</text>
<text x="105.2" y="10.9">FOR</text>
<text x="111.7" y="10.9">PUBLICATION</text>
<text x="155.7" y="10.9">2011</text>
<text x="246.5" y="11.3">LOC</text>
<text x="259.2" y="11.3">DIST</text>
<text x="21.2" y="16.7">COPYRIGHT2011</text>
<text x="50.5" y="16.7">-</text>
<text x="101.6" y="15.6">ALL</text>
<text x="108.1" y="15.6">RIGHTS</text>
<text x="119.3" y="15.6">RESERVED.</text>
<text x="273.6" y="18.2">P</text>
<text x="280.4" y="18.2">LTR</text>
<text x="322.6" y="18.2">DESCRIPTION</text>
<text x="379" y="18.2">DATE</text>
<text x="393.2" y="18.2">DWN</text>
<text x="402.5" y="18.2">APVD</text>
<text x="259.2" y="238.5">DWN</text>
<text x="259.2" y="244.8">CHK</text>
<text x="192.5" y="249.5">DIMENSIONS:</text>
<text x="224.9" y="252">OTHERWISE</text>
<text x="227.1" y="249.5">TOLERANCES</text>
<text x="241" y="252">SPECIFIED:</text>
<text x="244.8" y="249.5">UNLESS</text>
<text x="259.2" y="251.2">APVD</text>
<text x="303.2" y="251.2">NAME</text>
<text x="259.2" y="257.5">PRODUCT</text>
<text x="272" y="257.5">SPEC</text>
<text x="259.2" y="266.8">APPLICATION</text>
<text x="278.5" y="266.8">SPEC</text>
<text x="181.7" y="275.9">MATERIAL</text>
<text x="220.1" y="272.8">ANGLES</text>
<text x="220.6" y="275.9">FINISH</text>
<text x="304.5" y="270.2">SIZE</text>
<text x="314.6" y="270.2">CAGE</text>
<text x="322.7" y="270.2">CODE</text>
<text x="330.1" y="270.2">DRAWING</text>
<text x="390.1" y="270.2">RESTRICTED</text>
<text x="259.2" y="276.1">WEIGHT</text>
<text x="346" y="282.9">SCALE</text>
<text x="367.2" y="282.9">SHEET</text>
<text x="384.7" y="283.3">OF</text>
<text x="396.6" y="282.9">REV</text>
<text x="9.3" y="289.5">1470-19</text>
<text x="22.3" y="289.5">(3/11)</text>
</g>
</svg>
